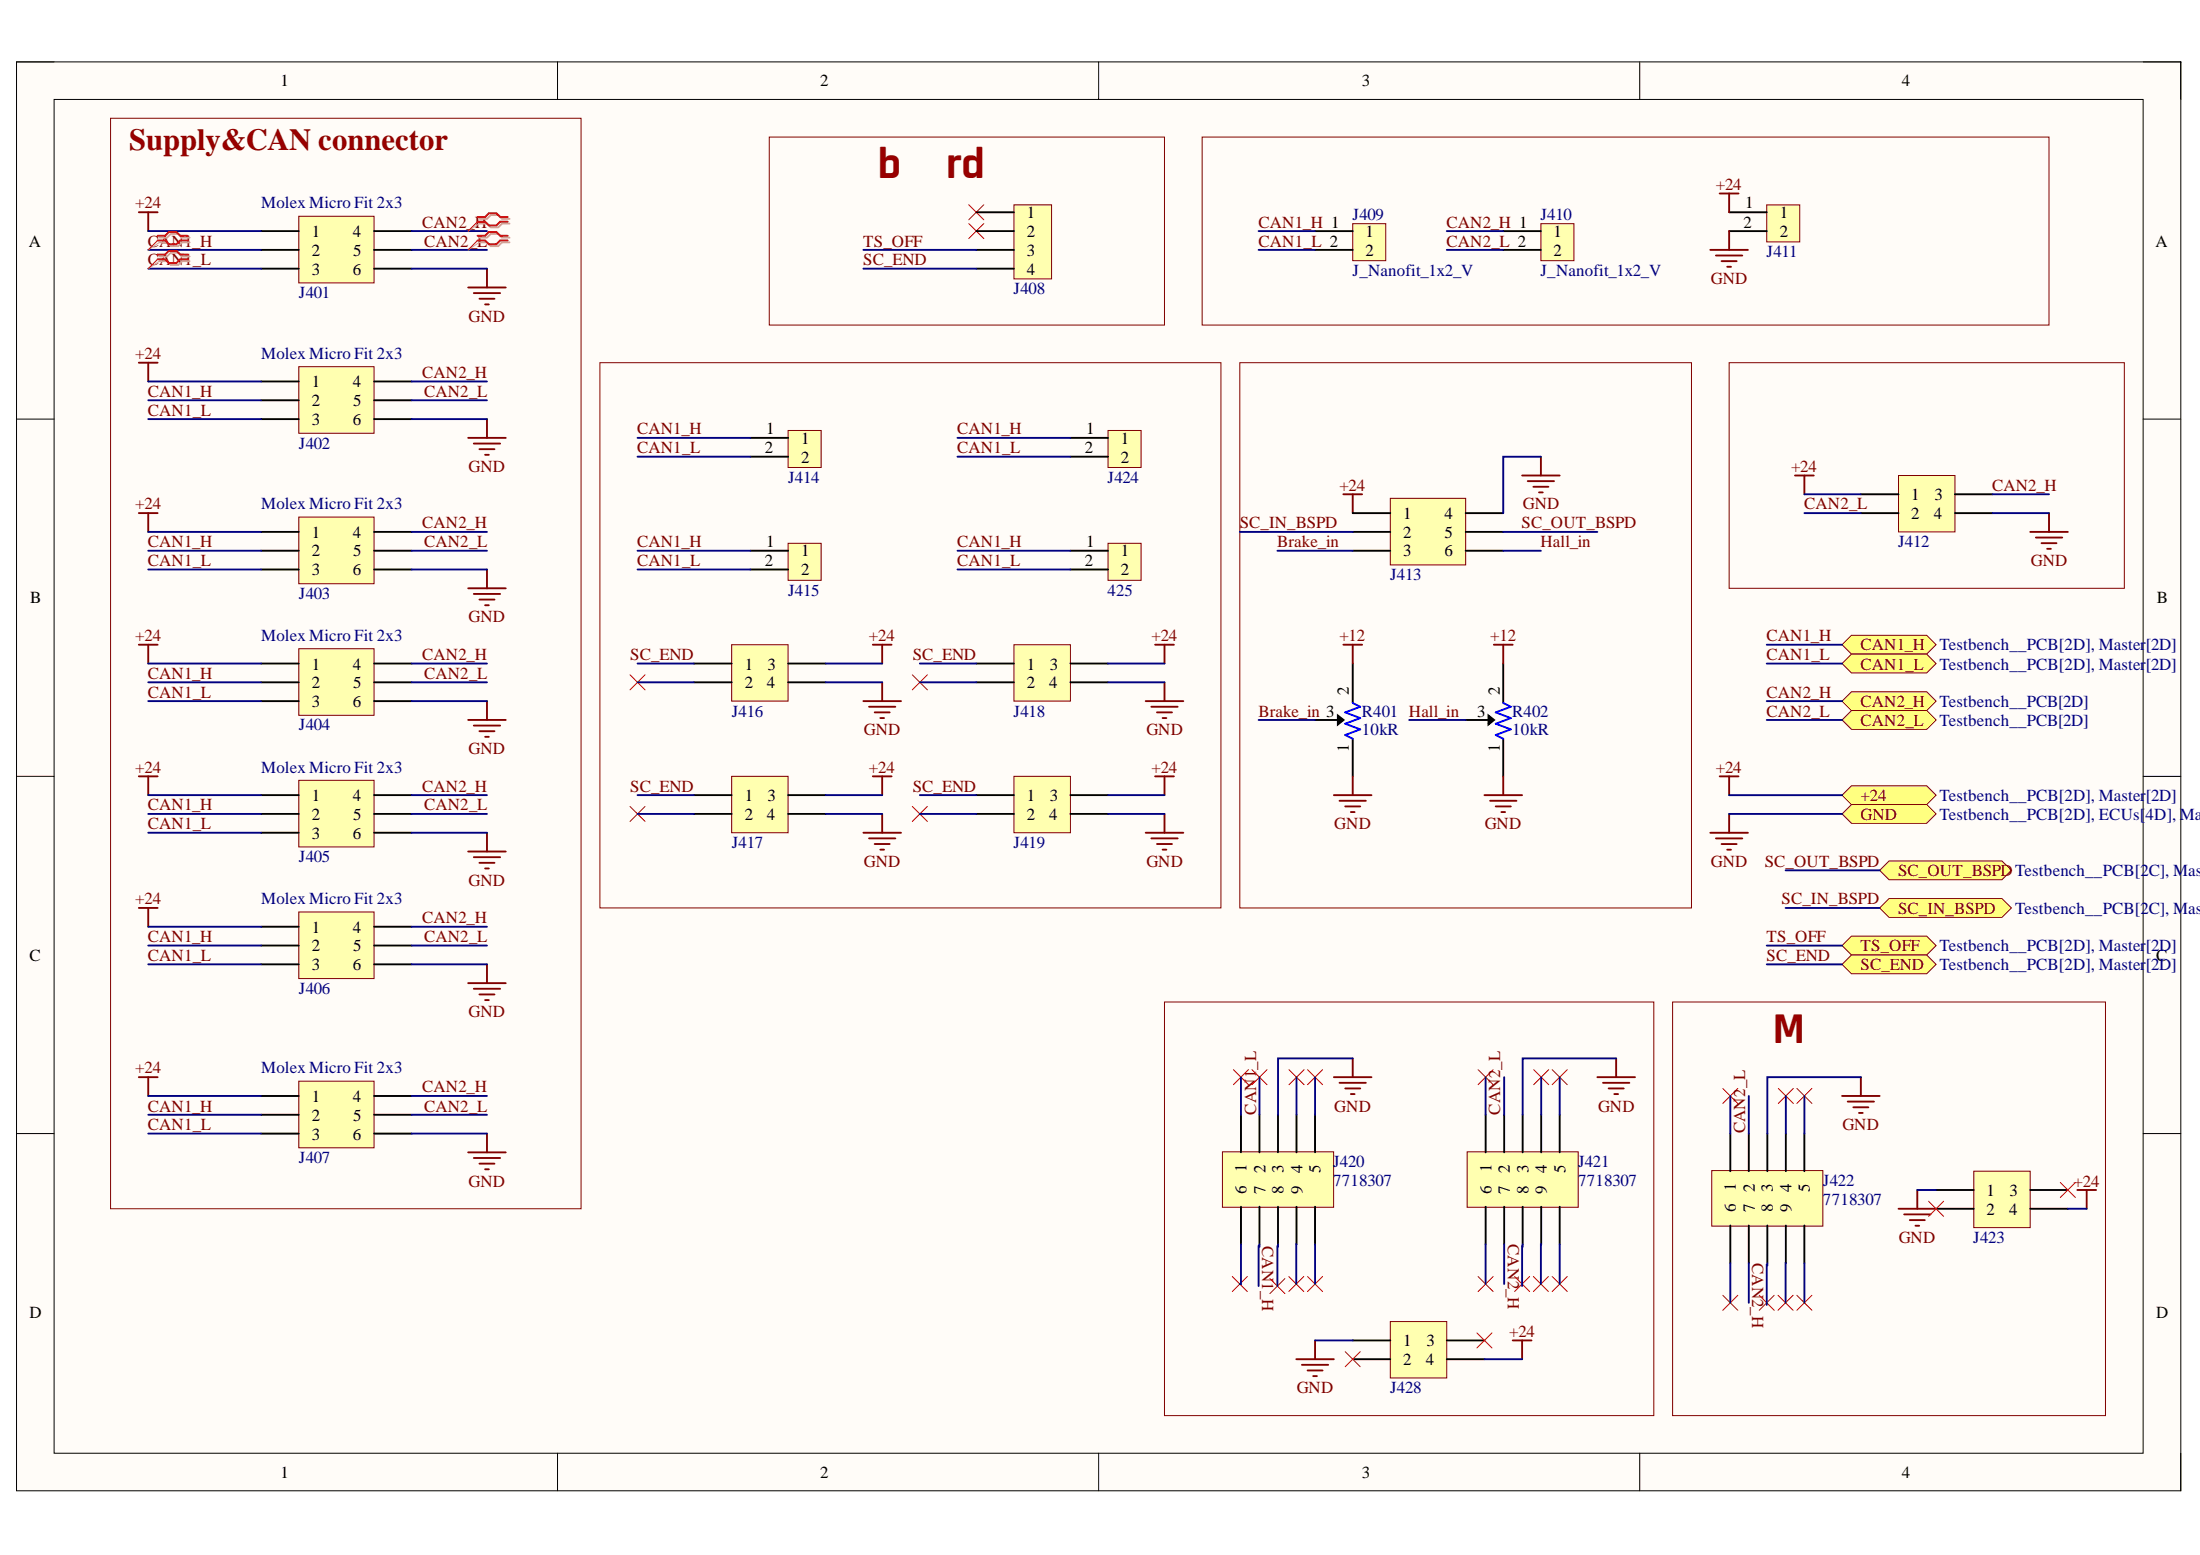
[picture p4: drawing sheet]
<svg xmlns="http://www.w3.org/2000/svg" width="297mm" height="210mm" viewBox="0 0 297 210" stroke-linecap="round" stroke-linejoin="round" font-family="sans-serif">
<path d="M2.2 8.4h292.2v192.8h-292.2z" fill-rule="evenodd" fill="#fffcf8"/>
<path d="M2.2 8.4h292.2v192.8h-292.2z" fill="none" stroke="#000" stroke-width=".14"/>
<path d="M7.3 13.4h282.1v182.8h-282.1z" fill-rule="evenodd" fill="#fffcf8"/>
<g fill="none" stroke="#000" stroke-width=".14">
<path d="M2.2 8.3h5.1M7.3 13.4h282.1v182.8h-282.1zM75.3 8.3v5.1M148.3 8.3v5.1M221.4 8.4v5M289.4 8.4h5v5M2.2 56.6h5.1M289.4 56.6h5M2.2 104.8h5.1M289.4 104.8h5M2.2 153h5.1M289.4 153h5"/>
<path d="M75.3 196.2v5M148.3 196.2v5M221.4 196.2v5M294.4 196.2v5"/>
</g>
<path d="M14.9 16h63.6v147.2h-63.6z" fill="none" stroke="#800000" stroke-width=".14"/>
<path d="M63.2 38.8h5.1M64 39.6h3.5M65.8 36.3v2.5M64.7 40.3h2.1M65.5 41.1h.5" fill="none" stroke="#800000" stroke-width=".25"/>
<path d="M40.3 29.2h10.2v9h-10.2z" fill-rule="evenodd" fill="#ffffb0"/>
<path d="M40.3 29.2h10.2v9h-10.2z" fill="none" stroke="#800000" stroke-width=".14"/>
<path d="M35.3 31.2h5M35.3 33.7h5M35.3 36.3h5M50.5 31.2h5.1M50.5 33.7h5.1M50.5 36.3h5.1" fill="none" stroke="#000" stroke-width=".25"/>
<path d="M63.2 59.1h5.1M64 59.9h3.5M65.8 56.6v2.5M64.7 60.6h2.1M65.5 61.4h.5" fill="none" stroke="#800000" stroke-width=".25"/>
<path d="M40.3 49.5h10.2v9h-10.2z" fill-rule="evenodd" fill="#ffffb0"/>
<path d="M40.3 49.5h10.2v9h-10.2z" fill="none" stroke="#800000" stroke-width=".14"/>
<path d="M35.3 51.5h5M35.3 54h5M35.3 56.6h5M50.5 51.5h5.1M50.5 54h5.1M50.5 56.6h5.1" fill="none" stroke="#000" stroke-width=".25"/>
<path d="M63.2 79.4h5.1M65.8 76.9v2.5M64 80.2h3.5M64.7 80.9h2.1M65.5 81.7h.5" fill="none" stroke="#800000" stroke-width=".25"/>
<path d="M40.3 69.8h10.2v9h-10.2z" fill-rule="evenodd" fill="#ffffb0"/>
<path d="M40.3 69.8h10.2v9h-10.2z" fill="none" stroke="#800000" stroke-width=".14"/>
<path d="M35.3 71.8h5M35.3 74.3h5M35.3 76.9h5M50.5 71.8h5.1M50.5 74.3h5.1M50.5 76.9h5.1" fill="none" stroke="#000" stroke-width=".25"/>
<path d="M63.2 97.2h5.1M64 97.9h3.5M64.7 98.7h2.1M65.5 99.5h.5M65.8 94.6v2.6" fill="none" stroke="#800000" stroke-width=".25"/>
<path d="M40.3 87.6h10.2v9h-10.2z" fill-rule="evenodd" fill="#ffffb0"/>
<path d="M40.3 87.6h10.2v9h-10.2z" fill="none" stroke="#800000" stroke-width=".14"/>
<path d="M35.3 89.6h5M35.3 92.1h5M35.3 94.6h5M50.5 89.6h5.1M50.5 92.1h5.1M50.5 94.6h5.1" fill="none" stroke="#000" stroke-width=".25"/>
<path d="M63.2 114.9h5.1M64 115.7h3.5M64.7 116.5h2.1M65.5 117.2h.5M65.8 112.4v2.5" fill="none" stroke="#800000" stroke-width=".25"/>
<path d="M40.3 105.3h10.2v9h-10.2z" fill-rule="evenodd" fill="#ffffb0"/>
<path d="M40.3 105.3h10.2v9h-10.2z" fill="none" stroke="#800000" stroke-width=".14"/>
<path d="M35.3 107.3h5M35.3 109.9h5M35.3 112.4h5M50.5 107.3h5.1M50.5 109.9h5.1M50.5 112.4h5.1" fill="none" stroke="#000" stroke-width=".25"/>
<path d="M63.2 132.7h5.1M64 133.5h3.5M64.7 134.2h2.1M65.5 135h.5M65.8 130.2v2.5" fill="none" stroke="#800000" stroke-width=".25"/>
<path d="M40.3 123.1h10.2v9h-10.2z" fill-rule="evenodd" fill="#ffffb0"/>
<path d="M40.3 123.1h10.2v9h-10.2z" fill="none" stroke="#800000" stroke-width=".14"/>
<path d="M35.3 125.1h5M35.3 127.6h5M35.3 130.2h5M50.5 125.1h5.1M50.5 127.6h5.1M50.5 130.2h5.1" fill="none" stroke="#000" stroke-width=".25"/>
<path d="M63.2 155.6h5.1M64 156.3h3.5M64.7 157.1h2.1M65.5 157.8h.5M65.8 153v2.6" fill="none" stroke="#800000" stroke-width=".25"/>
<path d="M40.3 145.9h10.2v9h-10.2z" fill-rule="evenodd" fill="#ffffb0"/>
<path d="M103.9 18.5h53.3v25.4h-53.3zM162.3 18.5h114.4v25.4h-114.4zM40.3 145.9h10.2v9h-10.2z" fill="none" stroke="#800000" stroke-width=".14"/>
<g fill="none" stroke="#000" stroke-width=".25">
<path d="M177.6 97.2h3.5M180.6 96.6l.8 .6-.8 .6zM182.6 89.6v5.3M182.6 99.7v5.1M197.9 97.2h3.5M201 96.6l.7 .6-.7 .6zM203 89.6v5.3M203 99.7v5.1M35.3 147.9h5M35.3 150.5h5M35.3 153h5M50.5 147.9h5.1"/>
<path d="M50.5 150.5h5.1M50.5 153h5.1"/>
</g>
<g fill="none" stroke="#800000" stroke-width=".25">
<path d="M18.7 28.7h2.6M20 28.7v2.5M18.7 49h2.6M20 49v2.5M18.7 69.3h2.6M20 69.3v2.5M181.4 66.7h2.5M182.6 66.7v2.6M205.5 64.2h5.1M206.3 64.9h3.5M207 65.7h2.1M207.8 66.5h.5"/>
<path d="M208 61.7v2.5M18.7 87h2.6M20 87v2.6M181.4 87h2.5M182.6 87v2.6M201.7 87h2.5M203 87v2.6M18.7 104.8h2.6M20 104.8v2.5M180.1 107.3h5.1M180.9 108.1h3.5M181.6 108.9h2.1"/>
<path d="M182.4 109.6h.5M182.6 104.8v2.5M200.4 107.3h5.1M201.2 108.1h3.5M201.9 108.9h2.1M202.7 109.6h.5M203 104.8v2.5M18.7 122.6h2.6M20 122.6v2.5M18.7 145.4h2.6M20 145.4v2.5"/>
</g>
<path d="M180.6 96.6l.8 .6-.8 .6zM201 96.6l.7 .6-.7 .6z" fill="#000"/>
<path d="M182.6 94.9l1.1 .5-2.1 .8 2.1 .7-2.1 .8 2.1 .8-2.1 .7 1 .5M203 94.9l1 .5-2.1 .8 2.1 .7-2.1 .8 2.1 .8-2.1 .7 1.1 .5" fill="none" stroke="#00f" stroke-width=".25"/>
<path d="M182.6 30.2h4.5v5h-4.5z" fill-rule="evenodd" fill="#ffffb0"/>
<path d="M182.6 30.2h4.5v5h-4.5z" fill="none" stroke="#800000" stroke-width=".14"/>
<path d="M177.6 31.2h5M177.6 33.7h5" fill="none" stroke="#000" stroke-width=".25"/>
<path d="M208 30.2h4.5v5h-4.5z" fill-rule="evenodd" fill="#ffffb0"/>
<path d="M208 30.2h4.5v5h-4.5zM167.4 49h61v73.6h-61zM233.5 49h53.3v30.4h-53.3z" fill="none" stroke="#800000" stroke-width=".14"/>
<path d="M203 31.2h5M203 33.7h5" fill="none" stroke="#000" stroke-width=".25"/>
<path d="M256.3 64.2h7.7v7.6h-7.7z" fill-rule="evenodd" fill="#ffffb0"/>
<path d="M256.3 64.2h7.7v7.6h-7.7z" fill="none" stroke="#800000" stroke-width=".14"/>
<path d="M251.2 66.7h5.1M251.2 69.3h5.1M264 66.7h5M264 69.3h5" fill="none" stroke="#000" stroke-width=".25"/>
<path d="M242.4 64.2h2.5M243.6 64.2v2.5M274.1 71.8h5.1M274.9 72.6h3.5M275.6 73.3h2.1M276.4 74.1h.5M276.7 69.3v2.5" fill="none" stroke="#800000" stroke-width=".25"/>
<path d="M238.5 27.7h4.5v5h-4.5z" fill-rule="evenodd" fill="#ffffb0"/>
<path d="M238.5 27.7h4.5v5h-4.5zM157.2 135.3h66.1v55.8h-66.1z" fill="none" stroke="#800000" stroke-width=".14"/>
<path d="M233.5 28.7h5M233.5 31.2h5" fill="none" stroke="#000" stroke-width=".25"/>
<path d="M230.9 33.7h5.1M231.7 34.5h3.5M232.2 26.1h2.5M232.4 35.3h2.1M233.2 36h.5M233.5 26.1v2.6M233.5 31.2v2.5" fill="none" stroke="#800000" stroke-width=".25"/>
<path d="M165 155.5h15.1v7.5h-15.1z" fill-rule="evenodd" fill="#ffffb0"/>
<path d="M165 155.5h15.1v7.5h-15.1z" fill="none" stroke="#800000" stroke-width=".14"/>
<path d="M167.5 150.5v5.1M170 150.5v5.1M172.6 150.5v5.1M175.1 150.5v5.1M177.6 150.5v5.1M167.5 162.9v5.1M170 162.9v5.1M172.6 162.9v5.1M175.1 162.9v5.1M177.6 162.9v5.1" fill="none" stroke="#000" stroke-width=".25"/>
<path d="M198.1 155.5h15v7.5h-15z" fill-rule="evenodd" fill="#ffffb0"/>
<path d="M225.8 135.3h58.5v55.8h-58.5zM198.1 155.5h15v7.5h-15z" fill="none" stroke="#800000" stroke-width=".14"/>
<path d="M200.6 150.5v5.1M203.1 150.5v5.1M205.6 150.5v5.1M208.1 150.5v5.1M210.6 150.5v5.1M200.6 162.9v5.1M203.1 162.9v5.1M205.6 162.9v5.1M208.1 162.9v5.1M210.6 162.9v5.1" fill="none" stroke="#000" stroke-width=".25"/>
<path d="M180.1 145.4h5.1M180.9 146.2h3.5M181.6 146.9h2.1M182.4 147.7h.5M182.6 142.9v2.5M215.7 145.4h5.1M216.4 146.2h3.6M217.2 146.9h2M218 147.7h.5M218.2 142.9v2.5" fill="none" stroke="#800000" stroke-width=".25"/>
<g fill="none" stroke="#f00" stroke-width=".14">
<path d="M166.5 144.4l2.1 2M168.6 144.4l-2.1 2M169 144.4l2.1 2M171.1 144.4l-2.1 2M174 144.4l2.1 2M176.1 144.4l-2.1 2M176.5 144.4l2.1 2M178.6 144.4l-2.1 2M199.6 144.4l2 2M201.6 144.4l-2 2M207.1 144.4l2 2M209.1 144.4l-2 2"/>
<path d="M209.6 144.4l2 2M211.6 144.4l-2 2M166.4 172.3l2 2M168.4 172.3l-2 2M174 172.3l2 2M176 172.3l-2 2M176.5 172.3l2.1 2M178.6 172.3l-2.1 2M199.6 172.3l2 2M201.6 172.3l-2 2M204.5 172.3l2 2M206.5 172.3l-2 2"/>
<path d="M207 172.3l2.1 2M209.1 172.3l-2.1 2M209.6 172.3l2 2M211.6 172.3l-2 2"/>
</g>
<path d="M231.1 158h15v7.5h-15z" fill-rule="evenodd" fill="#ffffb0"/>
<path d="M231.1 158h15v7.5h-15z" fill="none" stroke="#800000" stroke-width=".14"/>
<path d="M233.6 153v5.1M236.1 153v5.1M238.6 153v5.1M241.1 153v5.1M243.6 153v5.1M233.6 165.4v5.1M236.1 165.4v5.1M238.6 165.4v5.1M241.1 165.4v5.1M243.6 165.4v5.1" fill="none" stroke="#000" stroke-width=".25"/>
<path d="M248.7 147.9h5.1M249.5 148.7h3.5M250.2 149.5h2.1M251 150.2h.5M251.2 145.4v2.5" fill="none" stroke="#800000" stroke-width=".25"/>
<g fill="none" stroke="#f00" stroke-width=".14">
<path d="M232.6 146.9l2 2.1M234.6 146.9l-2 2.1M240.1 146.9l2 2.1M242.1 146.9l-2 2.1M242.6 146.9l2 2.1M244.6 146.9l-2 2.1M232.6 174.8l2 2.1M234.6 174.8l-2 2.1M237.5 174.8l2.1 2.1M239.6 174.8l-2.1 2.1M240.1 174.8l2 2.1M242.1 174.8l-2 2.1"/>
<path d="M242.6 174.8l2 2.1M244.6 174.8l-2 2.1"/>
</g>
<path d="M266.5 158.1h7.6v7.6h-7.6z" fill-rule="evenodd" fill="#ffffb0"/>
<path d="M266.5 158.1h7.6v7.6h-7.6z" fill="none" stroke="#800000" stroke-width=".14"/>
<path d="M261.4 160.6h5.1M261.4 163.2h5.1M274.1 160.6h5.1M274.1 163.2h5.1" fill="none" stroke="#000" stroke-width=".25"/>
<path d="M256.3 163.2h5.1M257.1 163.9h3.5M257.9 164.7h2M258.6 165.5h.5M258.9 160.6v2.6M280.5 160.6h2.5M281.7 160.6v2.6" fill="none" stroke="#800000" stroke-width=".25"/>
<path d="M278.2 159.6l2 2M280.2 159.6l-2 2M260.4 162.2l2 2M262.4 162.2l-2 2" fill="none" stroke="#f00" stroke-width=".14"/>
<path d="M187.7 178.4h7.6v7.6h-7.6z" fill-rule="evenodd" fill="#ffffb0"/>
<path d="M81 49h83.8v73.6h-83.8zM187.7 178.4h7.6v7.6h-7.6z" fill="none" stroke="#800000" stroke-width=".14"/>
<path d="M182.6 180.9h5.1M182.6 183.5h5.1M195.3 180.9h5.1M195.3 183.5h5.1" fill="none" stroke="#000" stroke-width=".25"/>
<path d="M175 183.5h5.1M175.8 184.2h3.5M176.5 185h2.1M177.3 185.8h.5M177.6 180.9v2.6M204.2 180.9h2.6M205.5 180.9v2.6" fill="none" stroke="#800000" stroke-width=".25"/>
<path d="M199.4 179.9l2 2.1M201.4 179.9l-2 2.1M181.6 182.5l2.1 2M183.7 182.5l-2.1 2" fill="none" stroke="#f00" stroke-width=".14"/>
<path d="M106.4 58.1h4.5v5h-4.5z" fill-rule="evenodd" fill="#ffffb0"/>
<path d="M106.4 58.1h4.5v5h-4.5z" fill="none" stroke="#800000" stroke-width=".14"/>
<path d="M101.3 59.1h5.1M101.3 61.6h5.1" fill="none" stroke="#000" stroke-width=".25"/>
<path d="M106.4 73.3h4.5v5h-4.5z" fill-rule="evenodd" fill="#ffffb0"/>
<path d="M106.4 73.3h4.5v5h-4.5z" fill="none" stroke="#800000" stroke-width=".14"/>
<path d="M101.3 74.3h5.1M101.3 76.9h5.1" fill="none" stroke="#000" stroke-width=".25"/>
<path d="M98.8 87h7.6v7.6h-7.6z" fill-rule="evenodd" fill="#ffffb0"/>
<path d="M98.8 87h7.6v7.6h-7.6z" fill="none" stroke="#800000" stroke-width=".14"/>
<path d="M93.7 89.6h5.1M93.7 92.1h5.1M106.4 89.6h5.1M106.4 92.1h5.1" fill="none" stroke="#000" stroke-width=".25"/>
<path d="M116.6 94.6h5.1M117.3 95.4h3.6M117.8 87h2.6M118.1 96.2h2M118.9 96.9h.5M119.1 87v2.6M119.1 92.1v2.5" fill="none" stroke="#800000" stroke-width=".25"/>
<path d="M85.1 91.1l2 2M87.1 91.1l-2 2" fill="none" stroke="#f00" stroke-width=".14"/>
<path d="M98.8 104.8h7.6v7.6h-7.6z" fill-rule="evenodd" fill="#ffffb0"/>
<path d="M98.8 104.8h7.6v7.6h-7.6z" fill="none" stroke="#800000" stroke-width=".14"/>
<path d="M93.7 107.3h5.1M93.7 109.9h5.1M106.4 107.3h5.1M106.4 109.9h5.1" fill="none" stroke="#000" stroke-width=".25"/>
<path d="M116.6 112.4h5.1M117.3 113.2h3.6M117.8 104.8h2.6M118.1 113.9h2M118.9 114.7h.5M119.1 104.8v2.5M119.1 109.9v2.5" fill="none" stroke="#800000" stroke-width=".25"/>
<path d="M85.1 108.9l2 2M87.1 108.9l-2 2" fill="none" stroke="#f00" stroke-width=".14"/>
<path d="M248.7 87l1.3-1.2h10.1l1.3 1.2-1.3 1.3h-10.1z" fill-rule="evenodd" fill="#ffff80"/>
<path d="M248.7 87l1.3-1.2h10.1l1.3 1.2-1.3 1.3h-10.1z" fill="none" stroke="#800000" stroke-width=".14"/>
<path d="M130.8 27.6l2 2.1M130.8 30.2l2 2M132.8 27.6l-2 2.1M132.8 30.2l-2 2" fill="none" stroke="#f00" stroke-width=".14"/>
<path d="M250 88.3h10.1l1.3 1.3-1.3 1.2h-10.1l-1.3-1.2z" fill-rule="evenodd" fill="#ffff80"/>
<path d="M250 88.3h10.1l1.3 1.3-1.3 1.2h-10.1l-1.3-1.2z" fill="none" stroke="#800000" stroke-width=".14"/>
<path d="M248.7 94.6l1.3-1.2h10.1l1.3 1.2-1.3 1.3h-10.1z" fill-rule="evenodd" fill="#ffff80"/>
<path d="M248.7 94.6l1.3-1.2h10.1l1.3 1.2-1.3 1.3h-10.1z" fill="none" stroke="#800000" stroke-width=".14"/>
<path d="M250 95.9h10.1l1.3 1.3-1.3 1.3h-10.1l-1.3-1.3z" fill-rule="evenodd" fill="#ffff80"/>
<path d="M250 95.9h10.1l1.3 1.3-1.3 1.3h-10.1l-1.3-1.3z" fill="none" stroke="#800000" stroke-width=".14"/>
<path d="M248.7 107.3l1.3-1.2h10.1l1.3 1.2-1.3 1.3h-10.1z" fill-rule="evenodd" fill="#ffff80"/>
<path d="M248.7 107.3l1.3-1.2h10.1l1.3 1.2-1.3 1.3h-10.1z" fill="none" stroke="#800000" stroke-width=".14"/>
<path d="M248.7 109.9l1.3-1.3h10.1l1.3 1.3-1.3 1.2h-10.1z" fill-rule="evenodd" fill="#ffff80"/>
<path d="M248.7 109.9l1.3-1.3h10.1l1.3 1.3-1.3 1.2h-10.1z" fill="none" stroke="#800000" stroke-width=".14"/>
<path d="M250 126.4h10.1l1.3 1.2-1.3 1.3h-10.1l-1.3-1.3z" fill-rule="evenodd" fill="#ffff80"/>
<path d="M250 126.4h10.1l1.3 1.2-1.3 1.3h-10.1l-1.3-1.3z" fill="none" stroke="#800000" stroke-width=".14"/>
<path d="M248.7 130.2l1.3-1.3h10.1l1.3 1.3-1.3 1.2h-10.1z" fill-rule="evenodd" fill="#ffff80"/>
<path d="M248.7 130.2l1.3-1.3h10.1l1.3 1.3-1.3 1.2h-10.1z" fill="none" stroke="#800000" stroke-width=".14"/>
<path d="M230.9 112.4h5.1M231.7 113.2h3.5M232.2 104.8h2.5M232.4 113.9h2.1M233.2 114.7h.5M233.5 104.8v2.5M233.5 109.9v2.5" fill="none" stroke="#800000" stroke-width=".25"/>
<path d="M253.8 117.5l1.3-1.3h15.2l1.3 1.3-1.3 1.3h-15.2z" fill-rule="evenodd" fill="#ffff80"/>
<path d="M253.8 117.5l1.3-1.3h15.2l1.3 1.3-1.3 1.3h-15.2z" fill="none" stroke="#800000" stroke-width=".14"/>
<path d="M253.8 122.6l1.3-1.3h15.2l1.3 1.3-1.3 1.2h-15.2z" fill-rule="evenodd" fill="#ffff80"/>
<path d="M253.8 122.6l1.3-1.3h15.2l1.3 1.3-1.3 1.2h-15.2z" fill="none" stroke="#800000" stroke-width=".14"/>
<path d="M171.5 172.6l2 2M173.5 172.6l-2 2" fill="none" stroke="#f00" stroke-width=".14"/>
<path d="M149.6 58.1h4.5v5h-4.5z" fill-rule="evenodd" fill="#ffffb0"/>
<path d="M149.6 58.1h4.5v5h-4.5z" fill="none" stroke="#800000" stroke-width=".14"/>
<path d="M144.5 59.1h5.1M144.5 61.6h5.1" fill="none" stroke="#000" stroke-width=".25"/>
<path d="M149.6 73.3h4.5v5h-4.5z" fill-rule="evenodd" fill="#ffffb0"/>
<path d="M149.6 73.3h4.5v5h-4.5z" fill="none" stroke="#800000" stroke-width=".14"/>
<path d="M144.5 74.3h5.1M144.5 76.9h5.1" fill="none" stroke="#000" stroke-width=".25"/>
<path d="M136.9 87h7.6v7.6h-7.6z" fill-rule="evenodd" fill="#ffffb0"/>
<path d="M136.9 87h7.6v7.6h-7.6z" fill="none" stroke="#800000" stroke-width=".14"/>
<path d="M131.8 89.6h5.1M131.8 92.1h5.1M144.5 89.6h5.1M144.5 92.1h5.1" fill="none" stroke="#000" stroke-width=".25"/>
<path d="M154.7 94.6h5.1M155.4 95.4h3.6M156 87h2.5M156.2 96.2h2M157 96.9h.5M157.2 87v2.6M157.2 92.1v2.5" fill="none" stroke="#800000" stroke-width=".25"/>
<path d="M123.2 91.1l2 2M125.2 91.1l-2 2" fill="none" stroke="#f00" stroke-width=".14"/>
<path d="M136.9 104.8h7.6v7.6h-7.6z" fill-rule="evenodd" fill="#ffffb0"/>
<path d="M136.9 104.8h7.6v7.6h-7.6z" fill="none" stroke="#800000" stroke-width=".14"/>
<path d="M131.8 107.3h5.1M131.8 109.9h5.1M144.5 107.3h5.1M144.5 109.9h5.1" fill="none" stroke="#000" stroke-width=".25"/>
<path d="M154.7 112.4h5.1M155.4 113.2h3.6M156 104.8h2.5M156.2 113.9h2M157 114.7h.5M157.2 104.8v2.5M157.2 109.9v2.5" fill="none" stroke="#800000" stroke-width=".25"/>
<path d="M123.2 108.9l2 2M125.2 108.9l-2 2" fill="none" stroke="#f00" stroke-width=".14"/>
<path d="M136.9 27.7h5.1v9.9h-5.1z" fill-rule="evenodd" fill="#ffffb0"/>
<path d="M136.9 27.7h5.1v9.9h-5.1z" fill="none" stroke="#800000" stroke-width=".14"/>
<path d="M131.8 28.7h5.1M131.8 31.2h5.1M131.8 33.7h5.1M131.8 36.3h5.1" fill="none" stroke="#000" stroke-width=".25"/>
<path d="M187.7 67.3h10.2v9h-10.2z" fill-rule="evenodd" fill="#ffffb0"/>
<path d="M187.7 67.3h10.2v9h-10.2z" fill="none" stroke="#800000" stroke-width=".14"/>
<path d="M182.6 69.3h5.1M182.6 71.8h5.1M182.6 74.3h5.1M197.9 69.3h5.1M197.9 71.8h5.1M197.9 74.3h5.1" fill="none" stroke="#000" stroke-width=".25"/>
<g fill="none" stroke="#000080" stroke-width=".25">
<path d="M20 31.2h15.3M20 33.7h15.3M20 36.3h15.3M55.6 31.2h10.2M55.6 33.7h10.2M55.6 36.3h10.2M116.6 33.7h15.2M116.6 36.3h15.2M169.9 31.2h7.7M169.9 33.7h7.7M195.3 31.2h7.7M195.3 33.7h7.7"/>
<path d="M20 51.5h15.3M20 54h15.3M20 56.6h15.3M55.6 51.5h10.2M55.6 54h10.2M55.6 56.6h10.2M86.1 59.1h15.2M129.3 59.1h15.2M20 71.8h15.3M20 74.3h15.3M20 76.9h15.3M55.6 71.8h10.2"/>
<path d="M55.6 74.3h10.2M55.6 76.9h10.2M86.1 74.3h15.2M86.1 76.9h15.2M86.1 61.6h15.2M129.3 74.3h15.2M129.3 76.9h15.2M129.3 61.6h15.2M167.4 71.8h15.2M172.5 74.3h10.1M203 71.8h12.7M203 74.3h5"/>
<path d="M208 61.7h-5v7.6M243.6 69.3h7.6M243.6 66.7h7.6M269 69.3h7.7M269 66.7h7.7M20 89.6h15.3M20 92.1h15.3M20 94.6h15.3M55.6 89.6h10.2M55.6 92.1h10.2M55.6 94.6h10.2M86.1 89.6h7.6"/>
<path d="M86.1 92.1h7.6M111.5 89.6h7.6M111.5 92.1h7.6M124.2 89.6h7.6M124.2 92.1h7.6M149.6 89.6h7.6M149.6 92.1h7.6M169.9 97.2h7.7M190.3 97.2h7.6M238.5 89.6h10.2M238.5 94.6h10.2M238.5 97.2h10.2"/>
<path d="M238.5 87h10.2M20 107.3h15.3M20 109.9h15.3M20 112.4h15.3M55.6 107.3h10.2M55.6 109.9h10.2M55.6 112.4h10.2M86.1 107.3h7.6M86.1 109.9h7.6M111.5 107.3h7.6M111.5 109.9h7.6M124.2 107.3h7.6"/>
<path d="M124.2 109.9h7.6M149.6 107.3h7.6M149.6 109.9h7.6M233.5 107.3h15.2M233.5 109.9h15.2M241.1 117.5h12.7M20 125.1h15.3M20 127.6h15.3M20 130.2h15.3M55.6 125.1h10.2M55.6 127.6h10.2M55.6 130.2h10.2"/>
<path d="M238.5 127.6h10.2M238.5 130.2h10.2M241.1 122.6h12.7M20 147.9h15.3M20 150.5h15.3M20 153h15.3M55.6 147.9h10.2M55.6 150.5h10.2M55.6 153h10.2M167.5 145.4v5.1M170 145.4v5.1M175.1 145.4v5.1"/>
<path d="M177.6 145.4v5.1M182.6 142.9h-10v7.6M200.6 145.4v5.1M203.1 145.4v5.1M208.1 145.4v5.1M210.6 145.4v5.1M218.2 142.9h-12.6v7.6M233.6 147.9v5.1M236.1 147.9v5.1M241.1 147.9v5.1M243.6 147.9v5.1M251.2 145.4h-12.6v7.6"/>
<path d="M167.6 168v5.3h-.2M170 168v.2h-.1v5.4M172.6 168v.2h-.1v5.4M175.1 168l-.1 5.3M177.6 168v5.3M200.6 168v5.3M203.1 168v5.3M205.6 168v.2h-.1v5.4M208.1 168l-.1 5.3M210.6 168v5.3M233.6 170.5v5.4M236.1 170.5v5.4"/>
<path d="M238.6 170.5v.3h-.1v5.3M241.1 170.5v5.4M243.6 170.5v5.4M258.9 160.6h2.5M279.2 163.2h2.5M177.6 180.9h5M200.4 183.5h5.1"/>
</g>
<path d="M21.5 32.1h1.1l.5-.5h1l.5 .5h1M21.5 32.7h1.1l.5 .5h1l.5-.5h1M21.5 34.6h1.1l.5-.5h1l.5 .5h1M21.5 35.3h1.1l.5 .5h1l.5-.5h1M64.7 29.5h1.1l.5-.5h1l.5 .5h1M64.7 30.2h1.1l.5 .5h1l.5-.5h1M64.7 32.1h1.1l.5-.5h1l.5 .5h1M64.7 32.7h1.1l.5 .5h1l.5-.5h1" fill="none" stroke="#d0a19e" stroke-width=".25"/>
<path d="M21.5 32.7l-1.5 1M21.5 35.3l-1.5 1M64.7 30.2l-1.5 1M64.7 32.7l-1.5 1" fill="none" stroke="#d0a19e" stroke-width=".14"/>
<path d="M21.3 31.8h1l.5-.5h1l.5 .5h1M21.3 32.5h1l.5 .5h1l.5-.5h1M21.3 34.4h1l.5-.5h1l.5 .5h1M21.3 35h1l.5 .5h1l.5-.5h1M64.5 29.3h1l.5-.5h1l.5 .5h1M64.5 29.9h1l.5 .5h1l.5-.5h1M64.5 31.8h1l.5-.5h1l.5 .5h1M64.5 32.5h1l.5 .5h1l.5-.5h1" fill="none" stroke="#f00" stroke-width=".25"/>
<path d="M21.3 32.5l-1.3 1.2M21.3 35l-1.3 1.3M64.5 29.9l-1.3 1.3M64.5 32.5l-1.3 1.2" fill="none" stroke="#f00" stroke-width=".14"/>
<g font-size="6" fill="#980000">
<text x="106.4" y="24.1">Dashboard</text>
<text x="228.4" y="140.8">TELEMET</text>
</g>
<text font-size="4.1" fill="#980000" x="17.4" y="20.2">Supply&amp;CAN connector</text>
<g font-size="2.3">
<text x="37.9" y="11.7">1</text>
<text x="110.7" y="11.7">2</text>
<text x="183.9" y="11.7">3</text>
<text x="256.8" y="11.7">4</text>
<text x="138.6" y="29.5">1</text>
<text x="235.6" y="28.1">1</text>
<text x="240.3" y="29.5">1</text>
<text x="3.9" y="33.3">A</text>
<text x="42.1" y="32">1</text>
<text x="42.1" y="34.6">2</text>
<text x="47.6" y="32">4</text>
<text x="47.7" y="34.6">5</text>
<text x="138.6" y="32">2</text>
<text x="138.6" y="34.6">3</text>
<text x="184.4" y="32">1</text>
<text x="184.4" y="34.6">2</text>
<text x="209.8" y="32">1</text>
<text x="209.8" y="34.6">2</text>
<text x="235.4" y="30.8">2</text>
<text x="240.3" y="32">2</text>
<text x="291" y="33.3">A</text>
<text x="42.1" y="37.1">3</text>
<text x="47.6" y="37.1">6</text>
<text x="138.6" y="37.1">4</text>
<text x="42.1" y="52.3">1</text>
<text x="47.6" y="52.3">4</text>
<text x="42.1" y="54.8">2</text>
<text x="42.1" y="57.4">3</text>
<text x="47.6" y="57.4">6</text>
<text x="47.7" y="54.8">5</text>
<text x="103.4" y="58.6">1</text>
<text x="108.2" y="59.9">1</text>
<text x="146.7" y="58.6">1</text>
<text x="151.3" y="59.9">1</text>
<text x="103.3" y="61.2">2</text>
<text x="108.2" y="62.4">2</text>
<text x="146.5" y="61.2">2</text>
<text x="151.3" y="62.4">2</text>
<text x="189.5" y="70">1</text>
<text x="195" y="70">4</text>
<text x="258.1" y="67.5">1</text>
<text x="258.1" y="70">2</text>
<text x="261.1" y="70">4</text>
<text x="261.2" y="67.5">3</text>
<text x="42.1" y="72.6">1</text>
<text x="42.1" y="75.1">2</text>
<text x="42.1" y="77.6">3</text>
<text x="47.6" y="72.6">4</text>
<text x="47.6" y="77.6">6</text>
<text x="47.7" y="75.1">5</text>
<text x="103.3" y="76.4">2</text>
<text x="103.4" y="73.8">1</text>
<text x="108.2" y="75.1">1</text>
<text x="108.2" y="77.6">2</text>
<text x="146.5" y="76.4">2</text>
<text x="146.7" y="73.8">1</text>
<text x="151.3" y="75.1">1</text>
<text x="151.3" y="77.6">2</text>
<text x="189.5" y="72.6">2</text>
<text x="189.5" y="75.1">3</text>
<text x="195" y="72.6">5</text>
<text x="195" y="75.1">6</text>
<text x="4.1" y="81.4">B</text>
<text x="291.2" y="81.4">B</text>
<text x="42.1" y="90.4">1</text>
<text x="42.1" y="92.9">2</text>
<text x="42.1" y="95.5">3</text>
<text x="47.6" y="90.4">4</text>
<text x="47.6" y="95.5">6</text>
<text x="47.7" y="92.9">5</text>
<text x="100.6" y="90.4">1</text>
<text x="100.6" y="92.9">2</text>
<text x="103.5" y="92.9">4</text>
<text x="103.6" y="90.4">3</text>
<text x="138.6" y="90.4">1</text>
<text x="138.6" y="92.9">2</text>
<text x="141.7" y="92.9">4</text>
<text x="141.8" y="90.4">3</text>
<text x="182.1" y="93.9" transform="rotate(-90 182.1 93.9)">2</text>
<text x="202.5" y="93.9" transform="rotate(-90 202.5 93.9)">2</text>
<text x="182.1" y="101.5" transform="rotate(-90 182.1 101.5)">1</text>
<text x="199.4" y="96.7">3</text>
<text x="202.5" y="101.5" transform="rotate(-90 202.5 101.5)">1</text>
<text x="42.1" y="108.1">1</text>
<text x="42.1" y="110.7">2</text>
<text x="42.1" y="113.2">3</text>
<text x="47.6" y="108.1">4</text>
<text x="47.6" y="113.2">6</text>
<text x="47.7" y="110.7">5</text>
<text x="100.6" y="108.1">1</text>
<text x="100.6" y="110.7">2</text>
<text x="103.5" y="110.7">4</text>
<text x="103.6" y="108.1">3</text>
<text x="138.6" y="108.1">1</text>
<text x="138.6" y="110.7">2</text>
<text x="141.7" y="110.7">4</text>
<text x="141.8" y="108.1">3</text>
<text x="42.1" y="125.9">1</text>
<text x="47.6" y="125.9">4</text>
<text x="4" y="129.7">C</text>
<text x="42.1" y="128.4">2</text>
<text x="42.1" y="130.9">3</text>
<text x="47.6" y="130.9">6</text>
<text x="47.7" y="128.4">5</text>
<text x="291.1" y="129.7">C</text>
<text x="42.1" y="148.8">1</text>
<text x="47.6" y="148.8">4</text>
<text x="42.1" y="151.3">2</text>
<text x="42.1" y="153.8">3</text>
<text x="47.6" y="153.8">6</text>
<text x="47.7" y="151.3">5</text>
<text x="168.3" y="161.1" transform="rotate(-90 168.3 161.1)">6</text>
<text x="168.3" y="158.2" transform="rotate(-90 168.3 158.2)">1</text>
<text x="170.9" y="161.1" transform="rotate(-90 170.9 161.1)">7</text>
<text x="170.9" y="158.4" transform="rotate(-90 170.9 158.4)">2</text>
<text x="173.3" y="161.1" transform="rotate(-90 173.3 161.1)">8</text>
<text x="173.3" y="158.3" transform="rotate(-90 173.3 158.3)">3</text>
<text x="175.8" y="161.1" transform="rotate(-90 175.8 161.1)">9</text>
<text x="175.8" y="158.4" transform="rotate(-90 175.8 158.4)">4</text>
<text x="178.3" y="158.3" transform="rotate(-90 178.3 158.3)">5</text>
<text x="201.4" y="161.1" transform="rotate(-90 201.4 161.1)">6</text>
<text x="201.4" y="158.2" transform="rotate(-90 201.4 158.2)">1</text>
<text x="203.8" y="161.1" transform="rotate(-90 203.8 161.1)">7</text>
<text x="203.8" y="158.4" transform="rotate(-90 203.8 158.4)">2</text>
<text x="206.4" y="161.1" transform="rotate(-90 206.4 161.1)">8</text>
<text x="206.4" y="158.3" transform="rotate(-90 206.4 158.3)">3</text>
<text x="208.8" y="161.1" transform="rotate(-90 208.8 161.1)">9</text>
<text x="208.8" y="158.4" transform="rotate(-90 208.8 158.4)">4</text>
<text x="211.4" y="158.3" transform="rotate(-90 211.4 158.3)">5</text>
<text x="234.4" y="160.8" transform="rotate(-90 234.4 160.8)">1</text>
<text x="236.9" y="160.9" transform="rotate(-90 236.9 160.9)">2</text>
<text x="239.4" y="160.9" transform="rotate(-90 239.4 160.9)">3</text>
<text x="241.9" y="160.9" transform="rotate(-90 241.9 160.9)">4</text>
<text x="244.4" y="160.9" transform="rotate(-90 244.4 160.9)">5</text>
<text x="268.2" y="161.4">1</text>
<text x="271.3" y="161.4">3</text>
<text x="234.4" y="163.6" transform="rotate(-90 234.4 163.6)">6</text>
<text x="236.9" y="163.6" transform="rotate(-90 236.9 163.6)">7</text>
<text x="239.4" y="163.6" transform="rotate(-90 239.4 163.6)">8</text>
<text x="241.9" y="163.6" transform="rotate(-90 241.9 163.6)">9</text>
<text x="268.2" y="164">2</text>
<text x="271.3" y="164">4</text>
<text x="4" y="177.9">D</text>
<text x="291.1" y="177.9">D</text>
<text x="189.5" y="181.7">1</text>
<text x="189.5" y="184.3">2</text>
<text x="192.5" y="184.3">4</text>
<text x="192.6" y="181.7">3</text>
<text x="37.9" y="199.5">1</text>
<text x="110.7" y="199.5">2</text>
<text x="183.9" y="199.5">3</text>
<text x="256.8" y="199.5">4</text>
</g>
<g font-size="2.3" fill="#800000">
<text x="18.3" y="28.1">+24</text>
<text x="231.7" y="25.6">+24</text>
<text x="20" y="35.8">CAN1_L</text>
<text x="20" y="33.3">CAN1_H</text>
<text x="57" y="30.8">CAN2_H</text>
<text x="57.3" y="33.3">CAN2_L</text>
<text x="116.6" y="35.8">SC_END</text>
<text x="116.6" y="33.3">TS_OFF</text>
<text x="169.9" y="33.3">CAN1_L 2</text>
<text x="169.9" y="30.8">CAN1_H 1</text>
<text x="195.3" y="30.8">CAN2_H 1</text>
<text x="195.3" y="33.3">CAN2_L 2</text>
<text x="231" y="38.4">GND</text>
<text x="63.3" y="43.4">GND</text>
<text x="18.3" y="48.5">+24</text>
<text x="20" y="53.6">CAN1_H</text>
<text x="57" y="51">CAN2_H</text>
<text x="57.3" y="53.6">CAN2_L</text>
<text x="20" y="56.1">CAN1_L</text>
<text x="86" y="58.6">CAN1_H</text>
<text x="129.2" y="58.6">CAN1_H</text>
<text x="63.3" y="63.7">GND</text>
<text x="86" y="61.2">CAN1_L</text>
<text x="129.2" y="61.2">CAN1_L</text>
<text x="241.8" y="63.7">+24</text>
<text x="18.3" y="68.8">+24</text>
<text x="57" y="71.3">CAN2_H</text>
<text x="167.4" y="71.3">SC_IN_BSPD</text>
<text x="180.8" y="66.2">+24</text>
<text x="205.4" y="71.3">SC_OUT_BSPD</text>
<text x="205.6" y="68.8">GND</text>
<text x="243.6" y="68.8">CAN2_L</text>
<text x="269" y="66.2">CAN2_H</text>
<text x="20" y="76.4">CAN1_L</text>
<text x="20" y="73.8">CAN1_H</text>
<text x="57.3" y="73.8">CAN2_L</text>
<text x="86" y="76.4">CAN1_L</text>
<text x="86" y="73.8">CAN1_H</text>
<text x="129.2" y="76.4">CAN1_L</text>
<text x="129.2" y="73.8">CAN1_H</text>
<text x="172.5" y="73.8">Brake_in</text>
<text x="208" y="73.8">Hall_in</text>
<text x="274.2" y="76.4">GND</text>
<text x="63.3" y="84">GND</text>
<text x="18.3" y="86.5">+24</text>
<text x="57" y="89.1">CAN2_H</text>
<text x="85.1" y="89.1">SC_END</text>
<text x="117.3" y="86.5">+24</text>
<text x="123.2" y="89.1">SC_END</text>
<text x="155.5" y="86.5">+24</text>
<text x="180.8" y="86.5">+12</text>
<text x="201.2" y="86.5">+12</text>
<text x="238.5" y="89.1">CAN1_L</text>
<text x="238.5" y="86.5">CAN1_H</text>
<text x="251.2" y="87.8">CAN1_H</text>
<text x="20" y="94.2">CAN1_L</text>
<text x="20" y="91.7">CAN1_H</text>
<text x="57.3" y="91.7">CAN2_L</text>
<text x="238.5" y="94.2">CAN2_H</text>
<text x="251.2" y="90.4">CAN1_L</text>
<text x="251.2" y="95.5">CAN2_H</text>
<text x="63.3" y="101.8">GND</text>
<text x="116.6" y="99.3">GND</text>
<text x="154.8" y="99.3">GND</text>
<text x="169.9" y="96.7">Brake_in 3</text>
<text x="238.5" y="96.7">CAN2_L</text>
<text x="251.2" y="98">CAN2_L</text>
<text x="18.3" y="104.3">+24</text>
<text x="57" y="106.9">CAN2_H</text>
<text x="85.1" y="106.9">SC_END</text>
<text x="117.3" y="104.3">+24</text>
<text x="123.2" y="106.9">SC_END</text>
<text x="155.5" y="104.3">+24</text>
<text x="231.7" y="104.3">+24</text>
<text x="20" y="111.9">CAN1_L</text>
<text x="20" y="109.4">CAN1_H</text>
<text x="57.3" y="109.4">CAN2_L</text>
<text x="180.2" y="111.9">GND</text>
<text x="200.5" y="111.9">GND</text>
<text x="251.2" y="108.1">+24</text>
<text x="251.2" y="110.7">GND</text>
<text x="63.3" y="119.5">GND</text>
<text x="116.6" y="117">GND</text>
<text x="154.8" y="117">GND</text>
<text x="231" y="117">GND</text>
<text x="238.3" y="117">SC_OUT_BSPD</text>
<text x="256.3" y="118.3">SC_OUT_BSPDTestbench__PCB[2C], Mast</text>
<text x="18.3" y="122.1">+24</text>
<text x="57" y="124.6">CAN2_H</text>
<text x="240.5" y="122.1">SC_IN_BSPD</text>
<text x="256.3" y="123.3">SC_IN_BSPD</text>
<text x="20" y="129.7">CAN1_L</text>
<text x="20" y="127.1">CAN1_H</text>
<text x="57.3" y="127.1">CAN2_L</text>
<text x="238.5" y="129.7">SC_END</text>
<text x="238.5" y="127.1">TS_OFF</text>
<text x="251.2" y="128.4">TS_OFF</text>
<text x="251.2" y="130.9">SC_END</text>
<text x="63.3" y="137.3">GND</text>
<text x="18.3" y="144.9">+24</text>
<text x="57" y="147.4">CAN2_H</text>
<text x="20" y="152.6">CAN1_L</text>
<text x="20" y="150">CAN1_H</text>
<text x="57.3" y="150">CAN2_L</text>
<text x="169.6" y="150.5" transform="rotate(-90 169.6 150.5)">CAN1_L</text>
<text x="180.2" y="150">GND</text>
<text x="202.6" y="150.5" transform="rotate(-90 202.6 150.5)">CAN2_L</text>
<text x="215.8" y="150">GND</text>
<text x="235.6" y="153" transform="rotate(-90 235.6 153)">CAN2_L</text>
<text x="248.8" y="152.6">GND</text>
<text x="63.3" y="160.2">GND</text>
<text x="280" y="160.2">+24</text>
<text x="203.6" y="168" transform="rotate(90 203.6 168)">CAN2_H</text>
<text x="256.4" y="167.8">GND</text>
<text x="170.4" y="168.2" transform="rotate(90 170.4 168.2)">CAN1_H</text>
<text x="236.6" y="170.5" transform="rotate(90 236.6 170.5)">CAN2_H</text>
<text x="203.8" y="180.5">+24</text>
<text x="175.1" y="188.1">GND</text>
</g>
<g font-size="2.3" fill="#000080">
<text x="35.3" y="28.1">Molex Micro Fit 2x3</text>
<text x="182.6" y="29.7">J409</text>
<text x="208" y="29.7">J410</text>
<text x="238.5" y="34.7">J411</text>
<text x="40.3" y="40.2">J401</text>
<text x="136.9" y="39.7">J408</text>
<text x="182.6" y="37.3">J_Nanofit_1x2_V</text>
<text x="208" y="37.3">J_Nanofit_1x2_V</text>
<text x="35.3" y="48.5">Molex Micro Fit 2x3</text>
<text x="40.3" y="60.6">J402</text>
<text x="106.4" y="65.1">J414</text>
<text x="149.5" y="65.1">J424</text>
<text x="35.3" y="68.8">Molex Micro Fit 2x3</text>
<text x="256.3" y="73.8">J412</text>
<text x="40.3" y="80.9">J403</text>
<text x="106.4" y="80.4">J415</text>
<text x="149.5" y="80.4">425</text>
<text x="187.7" y="78.3">J413</text>
<text x="35.3" y="86.5">Molex Micro Fit 2x3</text>
<text x="261.9" y="87.8">Testbench__PCB[2D], Master[2D]</text>
<text x="261.9" y="90.4">Testbench__PCB[2D], Master[2D]</text>
<text x="261.9" y="95.5">Testbench__PCB[2D]</text>
<text x="40.3" y="98.6">J404</text>
<text x="98.8" y="96.7">J416</text>
<text x="136.9" y="96.7">J418</text>
<text x="183.9" y="99.3">10kR</text>
<text x="183.9" y="96.7">R401 Hall_in</text>
<text x="204.2" y="99.3">10kR</text>
<text x="204.2" y="96.7">R402</text>
<text x="261.9" y="98">Testbench__PCB[2D]</text>
<text x="35.3" y="104.3">Molex Micro Fit 2x3</text>
<text x="261.9" y="108.1">Testbench__PCB[2D], Master[2D]</text>
<text x="261.9" y="110.7">Testbench__PCB[2D], ECUs[4D], Mas</text>
<text x="40.3" y="116.4">J405</text>
<text x="98.8" y="114.5">J417</text>
<text x="136.9" y="114.5">J419</text>
<text x="35.3" y="122.1">Molex Micro Fit 2x3</text>
<text x="272.1" y="123.3">Testbench__PCB[2C], Mast</text>
<text x="261.9" y="128.4">Testbench__PCB[2D], Master[2D]</text>
<text x="261.9" y="130.9">Testbench__PCB[2D], Master[2D]</text>
<text x="40.3" y="134.2">J406</text>
<text x="35.3" y="144.9">Molex Micro Fit 2x3</text>
<text x="40.3" y="157">J407</text>
<text x="180" y="160.1">7718307</text>
<text x="180" y="157.6">J420</text>
<text x="213.1" y="160.1">7718307</text>
<text x="213.1" y="157.6">J421</text>
<text x="246.1" y="160.1">J422</text>
<text x="246.1" y="162.6">7718307</text>
<text x="266.4" y="167.8">J423</text>
<text x="187.7" y="188.1">J428</text>
</g>
</svg>
